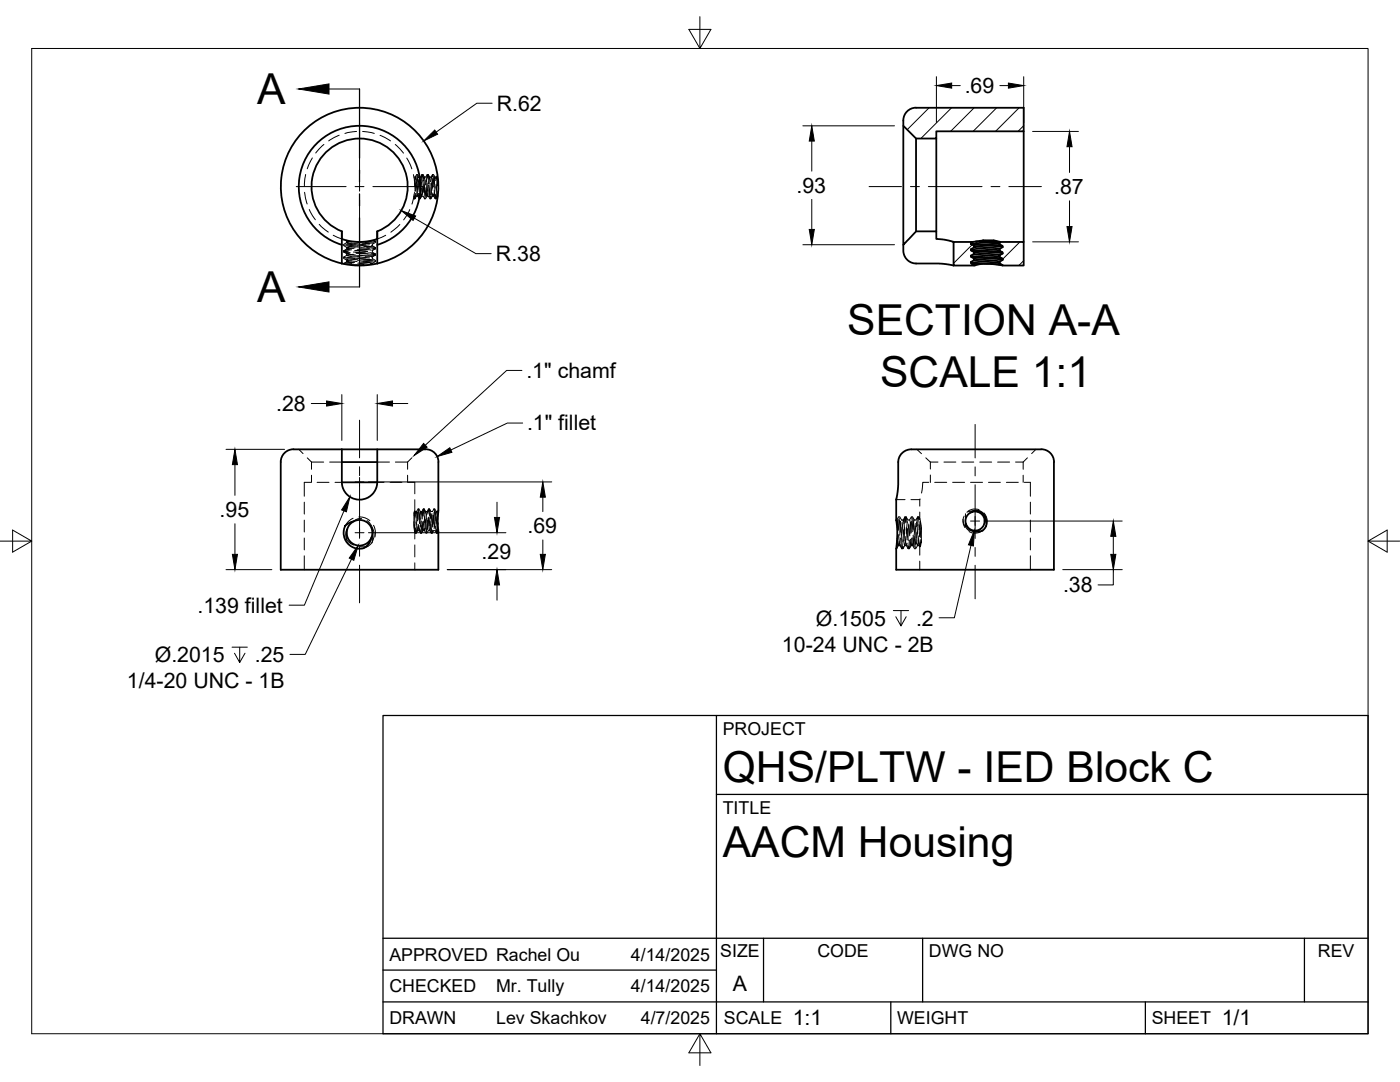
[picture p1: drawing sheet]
<svg xmlns="http://www.w3.org/2000/svg" width="279mm" height="216mm" viewBox="0 0 279 216" stroke-linecap="round" stroke-linejoin="round" font-family="sans-serif">
<!-- layer: Hidden -->
<g fill="none" stroke="#000" stroke-width=".2">
<path d="M60.8 38.4l.5 2.3M61 34.8l-.3 2.4M62.3 31.5l-1 2.2M64.6 28.8l-1.6 1.7M67.7 27l-2.1 1.1M71.2 26.2l-2.4 .4M72.4 26.2l2.3 .4M75.8 27l2.1 1.1M78.9 28.8l1.6 1.8M81.2 31.5l1 2.2M82.5 34.8l.3 2.4M82.6 39.2v.4"/>
<path d="M82.6 39.6h.1M82.6 35.3h.3M82.7 39.4l-.1 .2M82.7 38.4l-.5 2.3M82.8 36.5l.1 1.6M83 38.6l-.2 1-.1-.7M83 35.8l-.1-.5-.2 .8M83 35.8l-.2 2.4M83.1 39.2h.3M83.1 37l.3 2.1 .1-.2M83.1 39.1l-.3 .6h-.2M83.1 34.8l-.3 .5"/>
<path d="M83.2 34.8h.1M83.2 35l.2 2.4M83.3 35l-.2 2.4M83.4 34.8l.3 .5M83.4 39.1l.3 .5 .2 .1 .3-.6M83.4 36.7l-.3 2.4M83.5 35.8l.2 2.4M83.5 35.5l.1-.2 .3 2.2M83.9 38.4l-.2 1.3-.2-1.1M83.9 35.4l-.3 2.4M84.1 37.6l-.2 2-.1-.2M84.1 36.4l.2 2.4"/>
<path d="M84.1 39.2h.4M84.2 34.8l-.2 2.4M84.2 34.8l-.3 .5h-.3M84.2 34.8h.2M84.4 36l.2 2.4M84.4 37.3l-.3 1.9-.1-.5M84.4 34.8l.3 .5M84.4 39.1l.3 .5M84.5 35.6l-.1-.8-.2 1.6M84.5 36.1l.2-.8 .2 1.6M84.6 36.8l.2 2.4M84.7 35.3h.3l.3-.5h.1l.4 .5"/>
<path d="M84.8 36l-.2 2.4M85 37.4l-.2 2.3-.1-.2M85.1 35.8l.2 2.4M85.2 39.2h.3M85.2 36.6l-.2 2.4M85.2 39.1l-.3 .6h-.1M85.3 35.4l.2-.6 .2 1.8M85.4 37.9l-.2 1.3-.2-1.1M85.4 35.8l-.1-1-.2 1.5M85.5 39.1l.3 .5M85.5 36.9l.2 2.4M85.7 35.3h.3"/>
<path d="M85.7 37.8l.3 1.9 .1-.5M85.8 39.7h.2M85.9 36.6l-.3 2.4M85.9 36.3l-.2-1-.2 1.4M86 35.4l.1-.1 .2 2.3M86 37.5l.3 1.7 .1-.7M86 35.3l.3-.5h.2l.3 .5M86.1 36.5l-.1 2.3M86.2 35.3l.2-.5 .2 1.9M86.3 39.2h.3M86.3 39.1l-.3 .5M86.4 35.6l-.2 2.4"/>
<path d="M86.6 39.1l.2 .5 .2 .1M86.6 35.2l.2 2.3M86.7 37.9l.1 1.7 .2-.5M86.8 35.3h.3M86.8 37.2l-.2 2-.1-.4M86.9 35.7l-.1-.4-.3 2M87 36l.1-.7 .3 1.7M87 36.9l.3 2.3 .1-.1M87.2 38.2l-.2 1.5-.1-1M87.3 35l-.2 .3M87.3 39.2h.1M87.3 35.1l-.2 2.8"/>
<path d="M87.4 39.1l-.3 .5M87.4 35.8l-.1 1.2M61.7 41.8l1.2 2.1M63.7 44.8l1.8 1.5M66.5 46.9l1.7 .8M68.6 48.8v.2M68.6 51.3v.2l.6 .4M68.6 49l.6 .4M68.7 51.3h-.1l.4 .1 1.8 .2M69 51.6l2.4 .2M69 48.9l2.4 .2M69.2 48h-.2l.2 .1"/>
<path d="M69.2 49.3v.4l-.6 .4v.2l.6 .4M69.2 51.9v.3l-.6 .5M69.2 48.1v.3M69.2 50.6v.4M69.2 50.9l-.6 .4M69.2 48.4l-.6 .4M69.3 48l-.1 .1 1 .2M69.4 51.8l-.2 .1 2.1 .3M69.6 50.1l-1 .2 1.3 .2M69.6 49.2l2.4 .1M69.8 50.5l-.6 .1 1.7 .3M69.9 52.8l2.6 .2"/>
<path d="M70.2 49.8l-1.6 .2 .7 .2M70.2 49.2l-1 .1 1.3 .3M70.2 52l-1 .2 1.3 .3M70.2 52.6l-1.3 .1M70.5 50.3l2.4 .1M70.5 48.2l-1.3 .2 .3 .1M70.5 50.8l-1.3 .1 1 .2M70.7 48.7l2.3 .2M70.8 52.3l-2.2 .3 .1 .1M70.9 49.4l-1.7 .3 .6 .1M71 50l2.4 .1M71.1 50.5l2.3 .2"/>
<path d="M71.1 48.7l-2.4 .2M71.4 51.2l2.3 .3M71.4 48.4l2.3 .2M71.6 48.5l-2.3 .1M71.7 51.2l-2.4 .2M71.7 52.6l2.4 .2M71.7 49.7l2.4 .2M72 51.6l2.4 .2M72.1 51l2.2 .2-.1 .1M72.2 51l-2.3 .1M72.5 52.3l1.8 .2-.4 .1M72.6 51.9l2.3 .3"/>
<path d="M72.6 49.1l2.3 .3M72.7 52.8l-2.1 .1M73 51.5l-2.4 .2M73.2 49.8l-2.4 .2M73.2 49.4l1.7 .2-.5 .1M73.4 50.2l-2.4 .2M73.4 48.2h.7M73.7 49.6l-2.3 .2M73.7 48.9l-2.3 .2M73.7 51.7l-2.3 .2M73.8 52.3l-2.4 .2M74.1 50.5l.8 .2-1.5 .2"/>
<path d="M74.1 50.4l-2.4 .3M74.2 49l.1 .1-2.2 .3M74.3 49l.6 .4M74.3 50.3l.6 .4M74.3 51.6l.6 .3M74.3 48l.6 .1M74.3 48.7v.4M74.3 50v.3M74.3 51.3v.3M74.3 52.5v.3M74.3 52.1l-2.3 .2M74.6 50.8l.3 .1-2 .2"/>
<path d="M74.6 48.5l-2.3 .1M74.7 48.1l.2 .1-2.1 .2M74.9 52.2l-.6 .4M74.9 50.9l-.6 .4M74.9 49.7l-.6 .3M74.9 48.4l-.6 .3M74.9 48.2v.2M74.9 49.4v.2M74.9 50.7v.2M74.9 52v.2M77 46.9l-1.7 .8M79.8 44.8l-1.8 1.5"/>
<path d="M81.8 41.8l-1.2 2.1M59.6 89.7l.9 .8M61.3 91.4l.9 .8M62.1 96.2h-1.4v2.8M62.2 92.2h2.4M62.2 92.2v1.4M62.2 94.8v1.4M63.3 96.2h2.4M65.8 92.2h2.4M66.9 96.2h1.3M75.3 96.2h1.3M75.3 92.2h2.4"/>
<path d="M77.9 96.2h2.3M78.9 92.2h2.4M81.3 92.2v1.4M81.3 94.8v1.4M81.4 96.2h1.4v2.3M82.2 91.4l-.9 .8M82.8 99.7v2.4h.3l.3-.5h.2l-.3 2.3M83.9 89.7l-.9 .8M178.9 99.7h1.7M181.8 99.7h1.8M183 89.7l.9 .8M183.6 99.7v1.3"/>
<path d="M183.6 99.5v.2M184.8 91.4l.9 .8M185.4 96.2h-1.3l-.2 2.2M185.7 92.2h1.5M185.7 92.2v1.4M185.7 94.8v1.4M186.5 96.2h2.4M188.4 92.2h2.4M190.1 96.2h2.4M192 92.2h2.3M193.7 96.2h2.4M195.5 92.2h2.4"/>
<path d="M197.3 96.2h2.3M199.1 92.2h2.4M200.9 96.2h2.3M202.7 92.2h1.5M204.2 92.2v1.4M204.2 94.8v1.4M204.4 96.2h1.2v2.8M205 91.4l-.8 .8M206.7 89.7l-.8 .8M60.7 100.2v2.4M60.7 103.8v2.4M60.7 107.4v2.3"/>
<path d="M60.7 110.9v2.8M69.2 105.6l-.2 1 .2 1.1M69.3 105.5l-.1 .1v2.1l.4 .5 .9 .6M70.5 103.4l-.8 .5-.8 1M71.6 103.1l1.3 .2 .9 .6M72.2 103.5l-.9 .1-.8 .5M73.3 103.9l.5 .4 .5 1v2.7l-.1 .4M73.4 109l-1.7 .1M74.3 108.2l-.8 .8-1 .4M74.3 105.3l.4 1.2-.1 .7-.3 .8M74.5 104.8l.4 1.2-.1 1.1M82.6 104.1l.1 1.4 .1-1.3"/>
<path d="M82.7 102.2l-.1 3 .2 1v-.2M82.7 102.2l.1 1.9M82.7 102.2l.1-.2v.2M82.7 104.7l.2 1.7 .1-.7M82.8 102.2v-.1l.2 1.3M82.8 102.2l-.1 .7M82.8 108.7v2.4M82.8 112.3v1.4M82.9 106.4l-.1-.2v1.3M82.9 106.4h.2l.3-.5h.3l.3 .5h.1l.3-.5h.3l.3 .5h.2M83 103l.2-.9 .2 1.3M83.2 105.1l-.1 1.3-.2-1.1"/>
<path d="M83.3 102.2l-.2 2.4 .2 1.3 .2-1M83.5 104.6l.2 1.3 .2-1.1M83.5 102.1l.2 2.4M83.6 101.6l.3 .5M83.8 102.7l.1 2.4M83.9 102.1h.3M84 102.8l-.1-.7-.2 1.6M84.1 103.9l.3 2 .1-.4M84.2 104.8l-.2 1.6-.2-.7M84.3 102.8l-.1-.7-.2 1.5M84.4 104.2l-.3 2.2v-.1M84.5 104l.2 1.9 .2-.5"/>
<path d="M84.5 101.6l-.3 .5M84.5 101.6h.1l.4 .5M84.6 101.9l-.1-.3-.3 2M84.7 103.1l.2 2.4M84.8 102.5l-.2-.9-.1 1.4M84.9 103.7l.2 2.3M84.9 102.1h.4M85 102.2l-.1-.1-.3 2.2M85.2 103.4l.2 2.3M85.3 103.8l-.2 2.4M85.3 102.2l-.1-.1-.2 2.1M85.4 102.6l.2-1 .1 1.3"/>
<path d="M85.5 103.4l.2 2.4M85.5 105.9h.3l.3 .5h.1M85.5 103.2l-.2 2.4M85.5 105.9l-.3 .5M85.5 101.6l-.3 .5M85.6 101.6h.1l.3 .5h.3l.3-.5h.2l.3 .5h.3l.1-.2M85.6 102l.1-.4 .2 1.9M85.8 104.1l.3 2.3M85.9 102.5l-.3 2.4M86 104.6l.2 1.8 .2-.6M86.1 102.7l.3 2.4M86.2 102.5l-.2 2.4"/>
<path d="M86.4 102.8l-.1 2.4M86.5 102.8l.2 2.4M86.5 105.9h.3M86.6 105.9l-.3 .5M86.6 101.6l.3 2.2M86.6 102.2l-.1 2.4M86.8 105.9l.3 .5M86.9 103.1l-.3 2.4M86.9 102.1l.2 2.4M87.1 102.1l.3 2.5M87.2 105.6l.1 .8 .1-.5M87.2 103.1l-.2 2.4"/>
<path d="M87.3 104.7v.3M87.3 105l-.2 1.4-.1-1.4M87.3 105l.1 .9M87.4 105.9l.1 .2-.4 .3M87.4 102.2l.1 .1M87.5 101.9l-.2 1.6M179 107.4l.3 1.5 .2-.9M179.1 104.9l-.2-.9 .1-.2 .2 1.7M179.2 106.9l-.3 2.6M179.2 107l-.2 2-.1 .5v-.1M179.2 103.6v2.1M179.3 108.9h.3"/>
<path d="M179.3 108.8l-.4 .7M179.3 103.1l-.4 .7M179.3 106.7l.3 2.2 .1-.2M179.3 103.1h.3l.3 .7h.4M179.5 103.4l-.2 2.4M179.5 103.8l.2 2.4M179.6 108.8l.4 .7M179.7 104l.2 2.4M179.7 107.4l.3 2.1 .1-.2M179.8 104.4l-.2 2.4M180 107.5l.2 2 .1-.4M180 109.5h.2"/>
<path d="M180 104.2l.3 2.4M180 105.2l-.1 2.3M180.2 104l.1-.2 .3 2.1M180.3 105.7l-.1 2.4M180.6 108.9h.3M180.6 105.5l-.2 2.4M180.6 108.8l-.4 .7M180.6 107l.3 1.9 .1-.5M180.8 107.7l-.2 1.2-.2-1.1M180.8 104.1l-.2-1-.2 1.4M180.8 103.1h-.2l-.4 .7M180.8 103.1l.4 .7h.3"/>
<path d="M180.9 105.3l.1 2.4M180.9 108.8l.3 .7M181 104.3l-.2-1.2-.1 1.2M181.1 104.1l-.2 2.4M181.1 105.5l.2 2.4M181.3 109.5h.2M181.4 104.6l.2 2.3M181.4 104.8l-.3 2.4M181.5 107.8l-.2 1.7-.2-.6M181.6 103.8l.2 2.4M181.7 107.6l-.2 1.9-.1-.4M181.7 104.2l-.2 2.4"/>
<path d="M181.8 108.9h.4M181.8 108.8l-.3 .7M181.9 103.1l-.4 .7M181.9 103.1h.2l.4 .7M181.9 103.2l.3 2.4M181.9 104l-.1 2.4M181.9 107.4l.3 1.5 .2-.9M182.1 107.3l-.3 1.6-.1-.8M182.1 108.8l.4 .7M182.2 103.4l.2 2.4M182.2 106.8l.2 2.4M182.5 107l.2 2.3"/>
<path d="M182.5 109.5h.2M182.6 104.5l-.1 2.3M182.7 104.9l.2 2.4M182.8 103.8l-.4 .1-.2 2.2M182.8 106.3l-.1 2.3M182.9 104.2l.2 2.4M183.1 106.1l-.2 2.4M183.1 108.9h.4M183.1 108.8l-.3 .7M183.3 103.5l-.1-.4-.3 2M183.4 104.7l.1 2.4M183.4 106.9l-.3 2-.1-.4"/>
<path d="M183.4 103.1h-.2l-.4 .7M183.4 103.1l.2 .3M183.4 108.8l.2 .3v1.7M183.5 103.7l-.2-.6-.1 1.8M183.6 102.2v1.3M183.6 112v1.7M183.6 103.5l.3 1.8v2.7l-.3 1.1 .3-1.4M183.6 104.9l.1 2.4M183.6 108.3l.1 .7M183.6 107.7l-.1 1.2-.3-1.2M183.8 105.5l.1 .1M183.8 105.5l-.2-1.4-.1 1.6"/>
<path d="M183.8 105.5l-.1 1M192.4 103a2.44 2.44 0 0 0 .2 2.3M192.7 102.5v2.6l-.4-.6-.1-.8M192.7 105.1l.3 .4 .6 .5M193 102.2l1.4-.2 1 .2M195.4 101.7a2.34 2.34 0 0 0-2.3 .3M195.7 105.5l-.5 .5-.5 .2M196.1 105.9a2.4 2.4 0 0 1-2.7 .2M196.4 102.4a2.42 2.42 0 0 1 .4 2.6M205.6 100.2v2.4M205.6 103.8v2.4M205.6 107.4v2.3"/>
<path d="M205.6 110.9v2.8"/>
</g>
<!-- layer: Visible -->
<g fill="none" stroke="#000" stroke-width=".36">
<path d="M180.3 25.1v23.8l1.8-2a1.8 1.8 0 0 0 .7-2v-17.3M181.2 22l1-.4 .6-.1h21.5v4.7h-17.4v1.4h-4.1l-2.5-2.5a3.2 3.2 0 0 1 .9-3.1zM186.9 27.6v18.6M204.3 26.2v22.1M68.2 48.9a12.1 12.1 0 0 1-6.3-18.7 12.1 12.1 0 0 1 19.7 0 12.1 12.1 0 0 1-6.3 18.7M68.2 52.6a15.7 15.7 0 0 1-9.4-24.2 15.7 15.7 0 0 1 26 0 15.7 15.7 0 0 1-9.5 24.2M75.3 46.2v1.5l-1.4 .4-2.8 .2-1.5-.2-1.4-.4v-1.5v6.4l3.1 .4 2.1-.1 1.9-.3M75.3 46.2v6.4M75.3 46.2a9.6 9.6 0 0 0 4.1-14.8 9.6 9.6 0 0 0-15.3 0 9.6 9.6 0 0 0 4.1 14.8M180.3 48.9v1.4l.2 .8 .4 .6 .8 .6 1 .3h5.1l2.5 .4M182.8 46.2h4.1v1.5l1.7 .1 1.7 .5M190.3 48.3h3.8l-.3 .2v.2l.6 .3v.4l-.6 .3v.3l.6 .3v.4l-.6 .3v.2l.6 .4v.3l-.6 .4v.2l.6 .5h-4.1z"/>
<path d="M193.8 51l6.2 .6M193.8 52.3l6.2 .6M193.8 49.7l6.2 .6M193.8 48.5l6.2 .5M193.8 52.5l1.7 .2M193.8 51.3l6.3 .6M193.8 50l6.3 .6M193.8 48.7l6.3 .6M194.4 53l1.8-.3h2.1l1.8 .3M194.4 50.3l5.1 .6M194.4 50.7l5.1 .6M194.4 52.9h.2"/>
<path d="M194.4 51.6l5.1 .6M194.4 51.9l5.1 .7M194.4 49l5.1 .7M194.4 49.4l5.1 .6M194.7 48.2l-.6 .1M196.1 48h2.2l1.4 .3M199.5 48.4l.2-.1h4.6v4.7h-4.2l-.6-.4v-.4l.6-.3v-.3l-.6-.3v-.4l.6-.3v-.2l-.6-.4v-.3l.6-.4v-.2l-.6-.4zM199.5 48.4l-3.4-.4-1.4 .2 4.8 .5M68.2 89.7h-8.7a2.82 2.82 0 0 0-3.5 2.5v21.5h31.5v-7.7l-.1-1.8 .1-2.2v-9.8M68.2 92.2v4.1l.3 1.2 .5 .9 .6 .6 .8 .4 1 .3h.9l1.2-.4 .8-.7 .6-.7 .4-1.6v-4.1M68.2 89.7v2.5M68.2 96.2h7.1"/>
<path d="M68.2 89.7h16.7M68.2 92.2h7.1M75.3 89.7v2.5M85 89.6a2.55 2.55 0 0 1 2.5 2.6M180 90.5l.7-.6 1-.2h25.1a2.83 2.83 0 0 1 3.5 2.5v21.5h-31.4v-4.2l.2-2.6-.2-3.1v-4.1l.3-2.5 .1-5.1 .2-1zM68.9 104.9l.9-.6 1.7-.5 1.1 .1 .8 .4 .7 1 .2 1.2-.4 1.4-.6 1a2.85 2.85 0 0 1-4.3-.9l-.4-1.4v-.7zM70.6 104l-.9 .8-.5 1.1 .1 1.2 .7 1 .9 .6 1.3 .1 1.2-.5 .7-1M193.7 102.3l.6-.4h.6l.8 .2 .5 .4 .4 .6 .3 .8-.1 .9-.3 .6a2.25 2.25 0 0 1-3.7-.8l.5 .8 1.1 .5 1.2-.3 .7-.8 .2-.8-.1-.5-.6-1-1-.4zM193.7 102.3l-.5 .3-.4 .6-.1 .6 .1 .8"/>
</g>
<!-- layer: Border -->
<path d="M6.3 9.7h266.7v196.6h-266.7zM139.7 3.3v6.4l2.2-3.8h-4.4l2.2 3.8M0 108h6.3l-3.8-2.2v4.4l3.8-2.2M273 108l3.8 2.2v-4.4l-3.8 2.2h6.4M139.7 206.3l-2.2 3.8h4.4l-2.2-3.8v6.3" fill="none" stroke="#000" stroke-width=".2"/>
<!-- layer: Titleblock -->
<path d="M76.4 142.8h196.6v63.5h-196.6zM143 158.5h130M143 142.8v63.5M76.4 199.9h196.6M76.4 193.6h66.6M76.4 187.2h196.6M152.4 187.2v12.7M177.8 199.9v6.4M184.1 187.2v12.7M228.6 199.9v6.4M260.3 187.2v12.7" fill="none" stroke="#000" stroke-width=".25"/>
<!-- layer: Hatching -->
<path d="M185.4 21.5l-4.3 4.4M189.9 21.5l-6.1 6.1M194.4 21.5l-4.7 4.7M198.9 21.5l-4.7 4.7M203.4 21.5l-4.7 4.7M204.3 25.1l-1.1 1.1M194 48.8l-3.7 3.7M194.4 53h.1M199.8 52l-.3 .3M203.6 48.3l-3.5 3.4M204.3 52l-1 1" fill="none" stroke="#000" stroke-width=".2"/>
<!-- layer: Section Lines -->
<path d="M71.8 17.8v13.8M71.8 33.9v2.4M71.8 38.7v2.4M71.8 43.5v13.8" fill="none" stroke="#000" stroke-width=".25"/>
<path d="M65.7 17.8h6.1M65.7 57.3h6.1" fill="none" stroke="#000" stroke-width=".2"/>
<path d="M59.6 17.8l6.1-1.1v2.1zM59.6 57.3l6.1-1.1v2.1z" fill="#000" stroke="#000" stroke-width=".2"/>
<!-- layer: FD_Dimensions -->
<g fill="none" stroke="#000" stroke-width=".2">
<path d="M186.9 15.3v9.1M189.9 17.1h1.7M199.5 17.1h1.8M204.3 15.3v9.1M98.2 20.6h-3l-8.1 5.8M160.2 25.1h18.3M162 28.2v5.9M162 39.8v6M206.1 26.2h9.1M213.4 29.3v5.1M82.7 43.5l12.3 7.1h3M160.2 48.8h18.3"/>
<path d="M206.1 48.3h9.1M213.4 40.1v5.1M68.2 78.7v9.2M75.3 78.7v9.2M45.1 89.7h11.7M46.9 92.7v6.1M62.1 80.5h3.1M73.5 96.2h36.6M78.3 80.5h3.1M104.3 84.4h-3l-11.3 5.4M108.3 99.2v2.9M45.1 113.7h9.2"/>
<path d="M46.9 104.5v6.1M73.5 106.3h27.5M89.3 113.7h20.8M99.2 100.2v3.1M99.2 116.7v3.1M108.3 107.7v2.9M196.4 104h27.6M212.1 113.7h11.9M222.2 113.7v3h-3.1M222.2 107v3.6"/>
</g>
<g fill="#000" stroke="#000" stroke-width=".2">
<path d="M186.9 17.1l3-.5v1zM201.3 16.6l3 .5-3 .5zM84.6 28.1l2.2-2.1 .5 .8zM162 25.1l.5 3.1h-1zM213.4 26.2l.6 3.1h-1.1zM80.1 42l2.9 1.1-.6 .9zM161.5 45.8h1l-.5 3zM212.9 45.2h1.1l-.6 3.1zM46.9 89.7l.5 3h-1zM65.2 80l3 .5-3 .5zM75.3 80.5l3-.5v1zM87.2 91.1l2.6-1.8 .4 1z"/>
<path d="M108.3 96.2l.5 3h-1zM46.4 110.6h1l-.5 3.1zM98.7 103.3h1l-.5 3zM99.2 113.7l.5 3h-1zM107.8 110.6h1l-.5 3.1zM222.2 104l.5 3h-1zM221.7 110.6h1l-.5 3.1z"/>
</g>
<!-- layer: Smart Centers -->
<g fill="none" stroke="#000" stroke-width=".2">
<path d="M59.1 37.2h10M70.9 37.2h1.7M71.8 24.6v10M71.8 36.3v1.8M71.8 39.9v10M74.4 37.2h10M173.4 37.2h6.5M181.7 37.2h1.8M185.3 37.2h10.7M197.8 37.2h1.8M201.3 37.2h6.5M70.9 96.2h1.7"/>
<path d="M71.8 83.8v7.6M71.8 93.1v1.8M71.8 95.3v12.1M194.6 84.7v6.7M194.6 93.2v1.8M194.6 96.7v10.7M70.9 106.3h1.7M71.8 109.2v1.8M71.8 112.8v7.5M193.7 104h1.8M194.6 109.2v1.8M194.6 112.8v6.7"/>
</g>
<!-- layer: Leaders -->
<path d="M84.5 88.5l.7 .7-2.6 1.7zM69.8 99.1l-.7 3-.9-.4z" fill="#000" stroke="#000" stroke-width=".2"/>
<path d="M104.2 73.9h-3.1l-16.2 14.9M68.6 101.9l-7.9 18.9h-3" fill="none" stroke="#000" stroke-width=".2"/>
<!-- layer: Hole Notes -->
<path d="M70.1 111.6l-9.2 19h-3M193.8 108.8l-3.3 14.5h-3.1M46.3 129.1h3.1M47.8 129.1v3.1l-1-1.9M48.9 130.3l-1.1 1.9M178.3 121.8h3M179.8 121.8v3.1l-1-1.8M180.8 123.1l-1 1.8" fill="none" stroke="#000" stroke-width=".2"/>
<path d="M71.5 108.8l-.9 3-.9-.4zM194.5 105.9l-.2 3-1-.2z" fill="#000" stroke="#000" stroke-width=".2"/>
<g font-size="8.5">
<text x="51.3" y="20.8">A</text>
<text x="51.3" y="60.3">A</text>
<text x="169.1" y="66.9">SECTION A-A</text>
<text x="175.6" y="77.2">SCALE 1:1</text>
<text x="144.3" y="156">QHS/PLTW - IED Block C</text>
<text x="144.3" y="171">AACM Housing</text>
</g>
<g font-size="4.3">
<text x="99.1" y="22.1">R.62</text>
<text x="192.5" y="18.6">.69</text>
<text x="159" y="38.5">.93</text>
<text x="210.4" y="38.7">.87</text>
<text x="99" y="52.1">R.38</text>
<text x="105.1" y="75.5">.1&quot; chamf</text>
<text x="55.1" y="82">.28</text>
<text x="105.2" y="85.9">.1&quot; fillet</text>
<text x="43.8" y="103.2">.95</text>
<text x="105.3" y="106.4">.69</text>
<text x="96.1" y="111.5">.29</text>
<text x="212.2" y="118.2">.38</text>
<text x="39.4" y="122.3">.139 fillet</text>
<text x="162.8" y="124.9">Ø.1505</text>
<text x="182.8" y="124.9">.2</text>
<text x="156.1" y="130">10-24 UNC - 2B</text>
<text x="25.3" y="137.3">1/4-20 UNC - 1B</text>
<text x="30.9" y="132.2">Ø.2015</text>
<text x="50.8" y="132.2">.25</text>
<text x="146.3" y="197.7">A</text>
<text x="158.2" y="204.6">1:1</text>
<text x="243.8" y="204.6">1/1</text>
</g>
<g font-size="3.5">
<text x="144.3" y="146.6">PROJECT</text>
<text x="144.3" y="162.3">TITLE</text>
<text x="77.7" y="191.7">APPROVED Rachel Ou</text>
<text x="125.9" y="191.7">4/14/2025</text>
<text x="143.7" y="191">SIZE</text>
<text x="163.1" y="191">CODE</text>
<text x="185.4" y="191">DWG NO</text>
<text x="263" y="191">REV</text>
<text x="77.7" y="198">CHECKED</text>
<text x="99" y="198">Mr. Tully</text>
<text x="125.9" y="198">4/14/2025</text>
<text x="77.7" y="204.4">DRAWN</text>
<text x="99" y="204.4">Lev Skachkov</text>
<text x="127.9" y="204.4">4/7/2025</text>
<text x="144.5" y="204.4">SCALE</text>
<text x="179" y="204.4">WEIGHT</text>
<text x="229.8" y="204.4">SHEET</text>
</g>
</svg>
